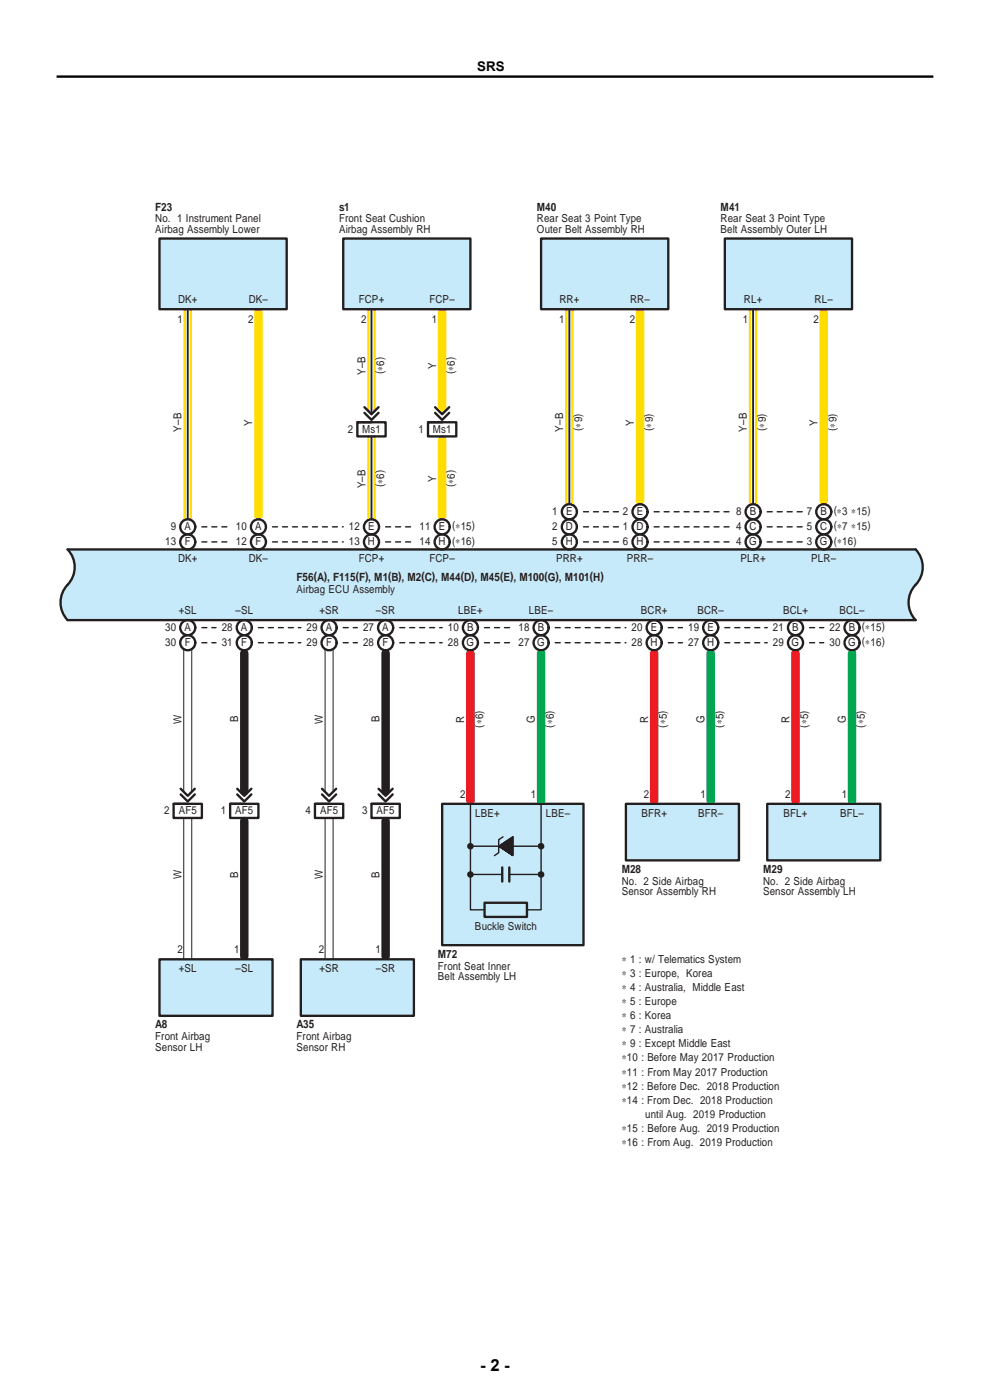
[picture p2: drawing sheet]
<svg xmlns="http://www.w3.org/2000/svg" width="210mm" height="297mm" viewBox="0 0 210 297" stroke-linecap="round" stroke-linejoin="round" font-family="sans-serif">
<g fill="none" stroke="#fff" stroke-width="1.8">
<path d="M39.8 64.3v47.2M54.8 64.3v47.2M78.8 64.3v26.6M93.8 64.3v26.6M120.8 64.3v44M135.8 64.3v44M159.8 64.3v44M174.7 64.3v44M78.8 91.3v20.2M93.8 91.3v20.2M39.8 136.6v35.2M51.8 136.6v35.2"/>
<path d="M69.8 136.6v35.2M81.8 136.6v35.2M99.8 136.6v35.2M114.8 136.6v35.2M138.8 136.6v35.2M150.8 136.6v35.2M168.7 136.6v35.2M180.7 136.6v35.2M39.8 172.2v32.6M51.8 172.2v32.6M69.8 172.2v32.6M81.8 172.2v32.6"/>
</g>
<path d="M39 137.9v30.1M40.7 137.9v30.1M69 137.9v30.1M70.7 137.9v30.1M39 173.5v30M40.7 173.5v30M69 173.5v30M70.7 173.5v30" fill="none" stroke="#231f20" stroke-width=".21"/>
<path d="M39.8 65.6v44.6M78.8 65.6v22.3M120.8 65.6v41.4M159.7 65.6v41.4M78.8 92.6v17.6" fill="none" stroke="#231f20" stroke-width=".4"/>
<path d="M51.8 138.6v29.3M81.8 138.6v29.3M51.8 174.2v28.7M81.8 174.2v28.7" fill="none" stroke="#231f20" stroke-width="1.8"/>
<path d="M114.8 138.6v31.3M150.8 138.6v31.3M180.7 138.6v31.3" fill="none" stroke="#00a650" stroke-width="1.8"/>
<path d="M99.8 138.6v31.3M138.8 138.6v31.3M168.7 138.6v31.3" fill="none" stroke="#ed1c24" stroke-width="1.8"/>
<path d="M39.2 65.6v44.6M40.5 65.6v44.6M78.2 65.6v21.6M79.5 65.6v21.6M120.1 65.6v41.4M121.4 65.6v41.4M159.1 65.6v41.4M160.4 65.6v41.4M78.2 92.6v17.6M79.5 92.6v17.6" fill="none" stroke="#fd0" stroke-width=".5"/>
<path d="M54.8 66.2v43.3M93.8 66.2v20.7M135.8 66.2v40.1M174.7 66.2v40.1M93.8 93.2v16.3" fill="none" stroke="#fd0" stroke-width="1.8"/>
<g fill="#c7eafb">
<path d="M33.8 50.6h27v15h-27z"/>
<path d="M72.8 50.6h27v15h-27z"/>
<path d="M114.8 50.6h27v15h-27z"/>
<path d="M153.8 50.6h26.9v15h-26.9z"/>
<path d="M33.8 203.5h24v12h-24z"/>
<path d="M63.8 203.5h24v12h-24z"/>
<path d="M93.8 170.5h30v30h-30z"/>
<path d="M132.8 170.5h24v12h-24z"/>
<path d="M162.7 170.5h24v12h-24z"/>
<path d="M14.3 116.6h179.9a5.6 5.6 0 0 1-.5 8.1 5.4 5.4 0 0 0 .5 6.9h-179.9a5.6 5.6 0 0 1 .6-8.2 5.4 5.4 0 0 0-.6-6.8z"/>
</g>
<g fill="none" stroke="#231f20" stroke-width=".5">
<path d="M33.8 50.6h27v15h-27zM72.8 50.6h27v15h-27zM114.8 50.6h27v15h-27zM153.8 50.6h26.9v15h-26.9zM75.8 89.6h6v3h-6zM75.8 89.6h3M77.3 87.6l1.5 1.5 1.5-1.5M77.3 86.4l1.5 1.5 1.5-1.5M90.8 89.6h6v3h-6zM90.8 89.6h3M92.3 87.6l1.5 1.5 1.5-1.5M92.3 86.4l1.5 1.5 1.5-1.5"/>
<path d="M14.3 116.6h179.9a5.6 5.6 0 0 1-.5 8.1 5.4 5.4 0 0 0 .5 6.9h-179.9a5.6 5.6 0 0 1 .6-8.2 5.4 5.4 0 0 0-.6-6.8zM36.8 170.5h6v3h-6zM36.8 170.5h3M38.3 167.3l1.5 1.5 1.5-1.5M38.3 168.5l1.5 1.5 1.5-1.5M48.8 170.5h6v3h-6zM48.8 170.5h3M50.3 167.3l1.5 1.5 1.5-1.5M50.3 168.5l1.5 1.5 1.5-1.5M66.8 170.5h6v3h-6zM66.8 170.5h3M68.3 168.5l1.5 1.5 1.5-1.5"/>
<path d="M68.3 167.3l1.5 1.5 1.5-1.5M78.8 170.5h6v3h-6zM78.8 170.5h3M80.3 167.3l1.5 1.5 1.5-1.5M80.3 168.5l1.5 1.5 1.5-1.5M93.8 170.5h30v30h-30zM132.8 170.5h24v12h-24zM162.7 170.5h24v12h-24zM102.8 191.5h9v3h-9zM106.5 184v3M108 184v3M33.8 203.5h24v12h-24z"/>
<path d="M63.8 203.5h24v12h-24z"/>
<circle cx="39.8" cy="111.8" r="1.6"/>
<circle cx="39.8" cy="115" r="1.6"/>
<circle cx="54.8" cy="111.8" r="1.6"/>
<circle cx="54.8" cy="115" r="1.6"/>
<circle cx="78.8" cy="111.8" r="1.6"/>
<circle cx="78.8" cy="115" r="1.6"/>
<circle cx="93.8" cy="111.8" r="1.6"/>
<circle cx="93.8" cy="115" r="1.6"/>
<circle cx="120.8" cy="111.8" r="1.6"/>
<circle cx="120.8" cy="108.6" r="1.6"/>
<circle cx="120.8" cy="115" r="1.6"/>
<circle cx="135.8" cy="111.8" r="1.6"/>
<circle cx="135.8" cy="108.6" r="1.6"/>
<circle cx="135.8" cy="115" r="1.6"/>
<circle cx="159.7" cy="111.8" r="1.6"/>
<circle cx="159.7" cy="108.6" r="1.6"/>
<circle cx="159.7" cy="115" r="1.6"/>
<circle cx="174.7" cy="111.8" r="1.6"/>
<circle cx="174.7" cy="108.6" r="1.6"/>
<circle cx="174.7" cy="115" r="1.6"/>
<circle cx="39.8" cy="133.2" r="1.6"/>
<circle cx="39.8" cy="136.3" r="1.6"/>
<circle cx="51.8" cy="133.2" r="1.6"/>
<circle cx="51.8" cy="136.3" r="1.6"/>
<circle cx="69.8" cy="136.3" r="1.6"/>
<circle cx="69.8" cy="133.2" r="1.6"/>
<circle cx="81.8" cy="136.3" r="1.6"/>
<circle cx="81.8" cy="133.2" r="1.6"/>
<circle cx="99.8" cy="136.3" r="1.6"/>
<circle cx="99.8" cy="133.2" r="1.6"/>
<circle cx="114.8" cy="136.3" r="1.6"/>
<circle cx="114.8" cy="133.2" r="1.6"/>
<circle cx="138.8" cy="136.3" r="1.6"/>
<circle cx="138.8" cy="133.2" r="1.6"/>
<circle cx="150.8" cy="136.3" r="1.6"/>
<circle cx="150.8" cy="133.2" r="1.6"/>
<circle cx="168.7" cy="136.3" r="1.6"/>
<circle cx="168.7" cy="133.2" r="1.6"/>
<circle cx="180.7" cy="136.3" r="1.6"/>
<circle cx="180.7" cy="133.2" r="1.6"/>
</g>
<path d="M99.4 179.2a.55 .55 0 0 0 .2 .8 .55 .55 0 0 0 .7-.5 .55 .55 0 0 0-.8-.5l-.1 .2 .3 .6 .4-.2-.3-.4-.2 .1 .2 .2h15l-.2-.2 .2-.1 .3 .4-.4 .2-.2-.1-.1-.5a.55 .55 0 0 1 .9 .1 .55 .55 0 0 1-.5 .8 .55 .55 0 0 1-.5-.8l.1-.1M99.8 170.5v22.5h3M106.7 177.5l-.9 .6v2.8l-.9 .6M108.8 177.5l-.1 3.9v-3.7l-.1 3.6-.1-3.5-.1 3.4-.1-3.3-.1 3.2-.1-3-.1 2.8-.1-2.7-.1 2.6-.1-2.5-.1 2.4-.1-2.2-.1 2-.1-1.9-.1 1.8-.1-1.7-.1 1.6-.1-1.4-.1 1.2-.1-1.1-.1 1-.1-.9-.1 .8-.1-.6-.1 .4-.1-.3-.1 .2-.2-.1 3 2v-4l-3 2M114.8 170.5v22.5h-3M99.4 185.2a.55 .55 0 0 0 .2 .8 .55 .55 0 0 0 .7-.5 .55 .55 0 0 0-.8-.5l-.1 .2 .3 .6 .4-.2-.3-.4-.2 .1 .2 .2h6.7M114.4 185.2a.55 .55 0 0 0 .2 .8 .55 .55 0 0 0 .7-.5 .55 .55 0 0 0-.8-.5l-.1 .2 .1 .5 .4 .1 .2-.4-.3-.2-.2 .1 .2 .2h-6.8" fill="none" stroke="#231f20" stroke-width=".3"/>
<g fill="none" stroke="#231f20" stroke-width=".3" stroke-dasharray="1.1 1.1">
<path d="M42.8 111.8h6M42.8 115h6M57.8 115h15M57.8 111.8h15M81.8 115h6M81.8 111.8h6M123.8 111.8h7.5M123.8 115h7.5M123.8 108.6h7.5M138.8 111.8h16.5M138.8 115h16.5M138.8 108.6h16.5"/>
<path d="M162.7 111.8h7.5M162.7 115h7.5M162.7 108.6h7.5M42.8 136.3h3M42.8 133.2h3M54.8 136.3h9M54.8 133.2h9M72.8 136.3h3M72.8 133.2h3M84.8 136.3h9M84.8 133.2h9M102.8 136.3h6"/>
<path d="M102.8 133.2h6M117.8 136.3h15M117.8 133.2h15M141.8 136.3h3M141.8 133.2h3M153.8 136.3h8.9M153.8 133.2h8.9M171.7 136.3h3M171.7 133.2h3"/>
</g>
<path d="M12 16.3h186" fill="none" stroke="#000" stroke-width=".5"/>
<text font-size="3.5" x="101.9" y="290.9">- 2 -</text>
<text font-size="2.8" x="101.2" y="15.1">SRS</text>
<g font-size="2.4" fill="#231f20">
<text x="32.9" y="44.8">F23</text>
<text x="71.9" y="44.8">s1</text>
<text x="113.9" y="44.8">M40</text>
<text x="152.9" y="44.8">M41</text>
<text x="62.9" y="123.2">F56(A), F115(F), M1(B), M2(C), M44(D), M45(E), M100(G), M101(H)</text>
<text x="131.9" y="185.3">M28</text>
<text x="161.9" y="185.3">M29</text>
<text x="92.9" y="203.3">M72</text>
<text x="32.9" y="218.2">A8</text>
<text x="62.9" y="218.2">A35</text>
</g>
<g font-size="2.3" fill="#231f20">
<text x="32.9" y="47.2">No. 1 Instrument Panel</text>
<text x="71.9" y="47.2">Front Seat Cushion</text>
<text x="113.9" y="47.2">Rear Seat 3 Point Type</text>
<text x="152.9" y="47.2">Rear Seat 3 Point Type</text>
<text x="32.9" y="49.4">Airbag Assembly Lower</text>
<text x="71.9" y="49.4">Airbag Assembly RH</text>
<text x="113.9" y="49.4">Outer Belt Assembly RH</text>
<text x="152.9" y="49.4">Belt Assembly Outer LH</text>
<text x="37.8" y="64.3">DK+</text>
<text x="52.8" y="64.3">DK–</text>
<text x="76.1" y="64.3">FCP+</text>
<text x="91.1" y="64.3">FCP–</text>
<text x="118.7" y="64.3">RR+</text>
<text x="133.7" y="64.3">RR–</text>
<text x="157.8" y="64.3">RL+</text>
<text x="172.8" y="64.3">RL–</text>
<text x="37.7" y="68.5">1</text>
<text x="52.6" y="68.5">2</text>
<text x="76.6" y="68.5">2</text>
<text x="91.6" y="68.5">1</text>
<text x="118.6" y="68.5">1</text>
<text x="133.6" y="68.5">2</text>
<text x="157.6" y="68.5">1</text>
<text x="172.6" y="68.5">2</text>
<text x="77.5" y="79.6" transform="rotate(-90 77.5 79.6)">Y–B</text>
<text x="81.4" y="79.4" transform="rotate(-90 81.4 79.4)">(∗6)</text>
<text x="92.5" y="78.3" transform="rotate(-90 92.5 78.3)">Y</text>
<text x="96.3" y="79.4" transform="rotate(-90 96.3 79.4)">(∗6)</text>
<text x="38.5" y="91.6" transform="rotate(-90 38.5 91.6)">Y–B</text>
<text x="53.5" y="90.3" transform="rotate(-90 53.5 90.3)">Y</text>
<text x="73.8" y="91.8">2</text>
<text x="76.8" y="91.8">Ms1</text>
<text x="88.8" y="91.8">1</text>
<text x="91.8" y="91.8">Ms1</text>
<text x="119.5" y="91.6" transform="rotate(-90 119.5 91.6)">Y–B</text>
<text x="123.3" y="91.4" transform="rotate(-90 123.3 91.4)">(∗9)</text>
<text x="134.5" y="90.3" transform="rotate(-90 134.5 90.3)">Y</text>
<text x="138.3" y="91.4" transform="rotate(-90 138.3 91.4)">(∗9)</text>
<text x="158.4" y="91.6" transform="rotate(-90 158.4 91.6)">Y–B</text>
<text x="162.3" y="91.4" transform="rotate(-90 162.3 91.4)">(∗9)</text>
<text x="173.4" y="90.3" transform="rotate(-90 173.4 90.3)">Y</text>
<text x="177.3" y="91.4" transform="rotate(-90 177.3 91.4)">(∗9)</text>
<text x="77.5" y="103.6" transform="rotate(-90 77.5 103.6)">Y–B</text>
<text x="81.4" y="103.4" transform="rotate(-90 81.4 103.4)">(∗6)</text>
<text x="92.5" y="102.3" transform="rotate(-90 92.5 102.3)">Y</text>
<text x="96.3" y="103.4" transform="rotate(-90 96.3 103.4)">(∗6)</text>
<text x="36.2" y="112.5">9</text>
<text x="39.1" y="112.5">A</text>
<text x="50" y="112.5">10</text>
<text x="54.1" y="112.5">A</text>
<text x="74" y="112.5">12</text>
<text x="78.1" y="112.5">E</text>
<text x="89" y="112.5">11</text>
<text x="93.1" y="112.5">E (∗15)</text>
<text x="117.2" y="109.3">1</text>
<text x="117.2" y="112.5">2</text>
<text x="120" y="112.5">D</text>
<text x="120.1" y="109.3">E</text>
<text x="132.1" y="109.3">2</text>
<text x="132.1" y="112.5">1</text>
<text x="135" y="112.5">D</text>
<text x="135.1" y="109.3">E</text>
<text x="156.1" y="109.3">8</text>
<text x="156.1" y="112.5">4</text>
<text x="159" y="112.5">C</text>
<text x="159" y="109.3">B</text>
<text x="171.1" y="109.3">7</text>
<text x="171.1" y="112.5">5</text>
<text x="174" y="112.5">C (∗7 ∗15)</text>
<text x="174" y="109.3">B (∗3 ∗15)</text>
<text x="35" y="115.7">13</text>
<text x="37.8" y="119.3">DK+</text>
<text x="39.2" y="115.7">F</text>
<text x="50" y="115.7">12</text>
<text x="52.8" y="119.3">DK–</text>
<text x="54.2" y="115.7">F</text>
<text x="74" y="115.7">13</text>
<text x="76.1" y="119.3">FCP+</text>
<text x="78" y="115.7">H</text>
<text x="89" y="115.7">14</text>
<text x="91.1" y="119.3">FCP–</text>
<text x="93" y="115.7">H (∗16)</text>
<text x="117.2" y="115.7">5</text>
<text x="118" y="119.3">PRR+</text>
<text x="120" y="115.7">H</text>
<text x="132.1" y="115.7">6</text>
<text x="133" y="119.3">PRR–</text>
<text x="135" y="115.7">H</text>
<text x="156.1" y="115.7">4</text>
<text x="157.1" y="119.3">PLR+</text>
<text x="158.9" y="115.7">G</text>
<text x="171.1" y="115.7">3</text>
<text x="172.1" y="119.3">PLR–</text>
<text x="173.9" y="115.7">G (∗16)</text>
<text x="62.9" y="125.8">Airbag ECU Assembly</text>
<text x="37.9" y="130.2">+SL</text>
<text x="49.9" y="130.2">–SL</text>
<text x="67.7" y="130.2">+SR</text>
<text x="79.7" y="130.2">–SR</text>
<text x="97.2" y="130.2">LBE+</text>
<text x="112.2" y="130.2">LBE–</text>
<text x="136" y="130.2">BCR+</text>
<text x="147.9" y="130.2">BCR–</text>
<text x="166.1" y="130.2">BCL+</text>
<text x="178.1" y="130.2">BCL–</text>
<text x="35" y="137">30</text>
<text x="35" y="133.8">30</text>
<text x="39.1" y="133.8">A</text>
<text x="39.2" y="137">F</text>
<text x="47" y="137">31</text>
<text x="47" y="133.8">28</text>
<text x="51.1" y="133.8">A</text>
<text x="51.2" y="137">F</text>
<text x="65" y="137">29</text>
<text x="65" y="133.8">29</text>
<text x="69.1" y="133.8">A</text>
<text x="69.2" y="137">F</text>
<text x="77" y="137">28</text>
<text x="77" y="133.8">27</text>
<text x="81.1" y="133.8">A</text>
<text x="81.2" y="137">F</text>
<text x="95" y="137">28</text>
<text x="95" y="133.8">10</text>
<text x="99" y="137">G</text>
<text x="99.1" y="133.8">B</text>
<text x="110" y="137">27</text>
<text x="110" y="133.8">18</text>
<text x="114" y="137">G</text>
<text x="114.1" y="133.8">B</text>
<text x="134" y="137">28</text>
<text x="134" y="133.8">20</text>
<text x="138" y="137">H</text>
<text x="138.1" y="133.8">E</text>
<text x="146" y="137">27</text>
<text x="146" y="133.8">19</text>
<text x="150" y="137">H</text>
<text x="150.1" y="133.8">E</text>
<text x="164" y="137">29</text>
<text x="164" y="133.8">21</text>
<text x="167.9" y="137">G</text>
<text x="168" y="133.8">B</text>
<text x="175.9" y="137">30</text>
<text x="175.9" y="133.8">22</text>
<text x="179.9" y="137">G (∗16)</text>
<text x="180" y="133.8">B (∗15)</text>
<text x="38.5" y="153.5" transform="rotate(-90 38.5 153.5)">W</text>
<text x="50.5" y="153.2" transform="rotate(-90 50.5 153.2)">B</text>
<text x="68.5" y="153.5" transform="rotate(-90 68.5 153.5)">W</text>
<text x="80.5" y="153.2" transform="rotate(-90 80.5 153.2)">B</text>
<text x="98.5" y="153.3" transform="rotate(-90 98.5 153.3)">R</text>
<text x="102.3" y="154.4" transform="rotate(-90 102.3 154.4)">(∗6)</text>
<text x="113.5" y="153.4" transform="rotate(-90 113.5 153.4)">G</text>
<text x="117.3" y="154.4" transform="rotate(-90 117.3 154.4)">(∗6)</text>
<text x="137.5" y="153.3" transform="rotate(-90 137.5 153.3)">R</text>
<text x="141.3" y="154.4" transform="rotate(-90 141.3 154.4)">(∗5)</text>
<text x="149.5" y="153.4" transform="rotate(-90 149.5 153.4)">G</text>
<text x="153.3" y="154.4" transform="rotate(-90 153.3 154.4)">(∗5)</text>
<text x="167.4" y="153.3" transform="rotate(-90 167.4 153.3)">R</text>
<text x="171.3" y="154.4" transform="rotate(-90 171.3 154.4)">(∗5)</text>
<text x="179.4" y="153.4" transform="rotate(-90 179.4 153.4)">G</text>
<text x="183.3" y="154.4" transform="rotate(-90 183.3 154.4)">(∗5)</text>
<text x="34.8" y="172.7">2</text>
<text x="37.9" y="172.7">AF5</text>
<text x="46.8" y="172.7">1</text>
<text x="49.9" y="172.7">AF5</text>
<text x="64.8" y="172.7">4</text>
<text x="67.9" y="172.7">AF5</text>
<text x="76.8" y="172.7">3</text>
<text x="79.9" y="172.7">AF5</text>
<text x="97.6" y="169.2">2</text>
<text x="100.8" y="173.4">LBE+</text>
<text x="112.6" y="169.2">1</text>
<text x="115.8" y="173.4">LBE–</text>
<text x="136.1" y="173.2">BFR+</text>
<text x="136.6" y="169.2">2</text>
<text x="148.1" y="173.2">BFR–</text>
<text x="148.6" y="169.2">1</text>
<text x="166.2" y="173.2">BFL+</text>
<text x="166.6" y="169.2">2</text>
<text x="178.2" y="173.2">BFL–</text>
<text x="178.6" y="169.2">1</text>
<text x="38.5" y="186.5" transform="rotate(-90 38.5 186.5)">W</text>
<text x="50.5" y="186.2" transform="rotate(-90 50.5 186.2)">B</text>
<text x="68.5" y="186.5" transform="rotate(-90 68.5 186.5)">W</text>
<text x="80.5" y="186.2" transform="rotate(-90 80.5 186.2)">B</text>
<text x="131.9" y="187.7">No. 2 Side Airbag</text>
<text x="131.9" y="189.9">Sensor Assembly RH</text>
<text x="161.9" y="187.7">No. 2 Side Airbag</text>
<text x="161.9" y="189.9">Sensor Assembly LH</text>
<text x="100.8" y="197.2">Buckle Switch</text>
<text x="37.7" y="202.2">2</text>
<text x="49.6" y="202.2">1</text>
<text x="67.6" y="202.2">2</text>
<text x="79.6" y="202.2">1</text>
<text x="37.9" y="206.2">+SL</text>
<text x="49.9" y="206.2">–SL</text>
<text x="67.7" y="206.2">+SR</text>
<text x="79.7" y="206.2">–SR</text>
<text x="92.9" y="205.7">Front Seat Inner</text>
<text x="92.9" y="207.9">Belt Assembly LH</text>
<text x="131.9" y="204.2">∗ 1 : w/ Telematics System</text>
<text x="131.9" y="207.2">∗ 3 : Europe, Korea</text>
<text x="131.9" y="210.2">∗ 4 : Australia, Middle East</text>
<text x="131.9" y="213.2">∗ 5 : Europe</text>
<text x="32.9" y="220.7">Front Airbag</text>
<text x="62.9" y="220.7">Front Airbag</text>
<text x="131.9" y="219.2">∗ 7 : Australia</text>
<text x="131.9" y="216.2">∗ 6 : Korea</text>
<text x="32.9" y="222.9">Sensor LH</text>
<text x="62.9" y="222.9">Sensor RH</text>
<text x="131.9" y="225.2">∗10 : Before May 2017 Production</text>
<text x="131.9" y="222.2">∗ 9 : Except Middle East</text>
<text x="131.9" y="228.2">∗11 : From May 2017 Production</text>
<text x="131.9" y="231.2">∗12 : Before Dec. 2018 Production</text>
<text x="131.9" y="234.2">∗14 : From Dec. 2018 Production</text>
<text x="136.9" y="237.2">until Aug. 2019 Production</text>
<text x="131.9" y="243.2">∗16 : From Aug. 2019 Production</text>
<text x="131.9" y="240.2">∗15 : Before Aug. 2019 Production</text>
</g>
</svg>
